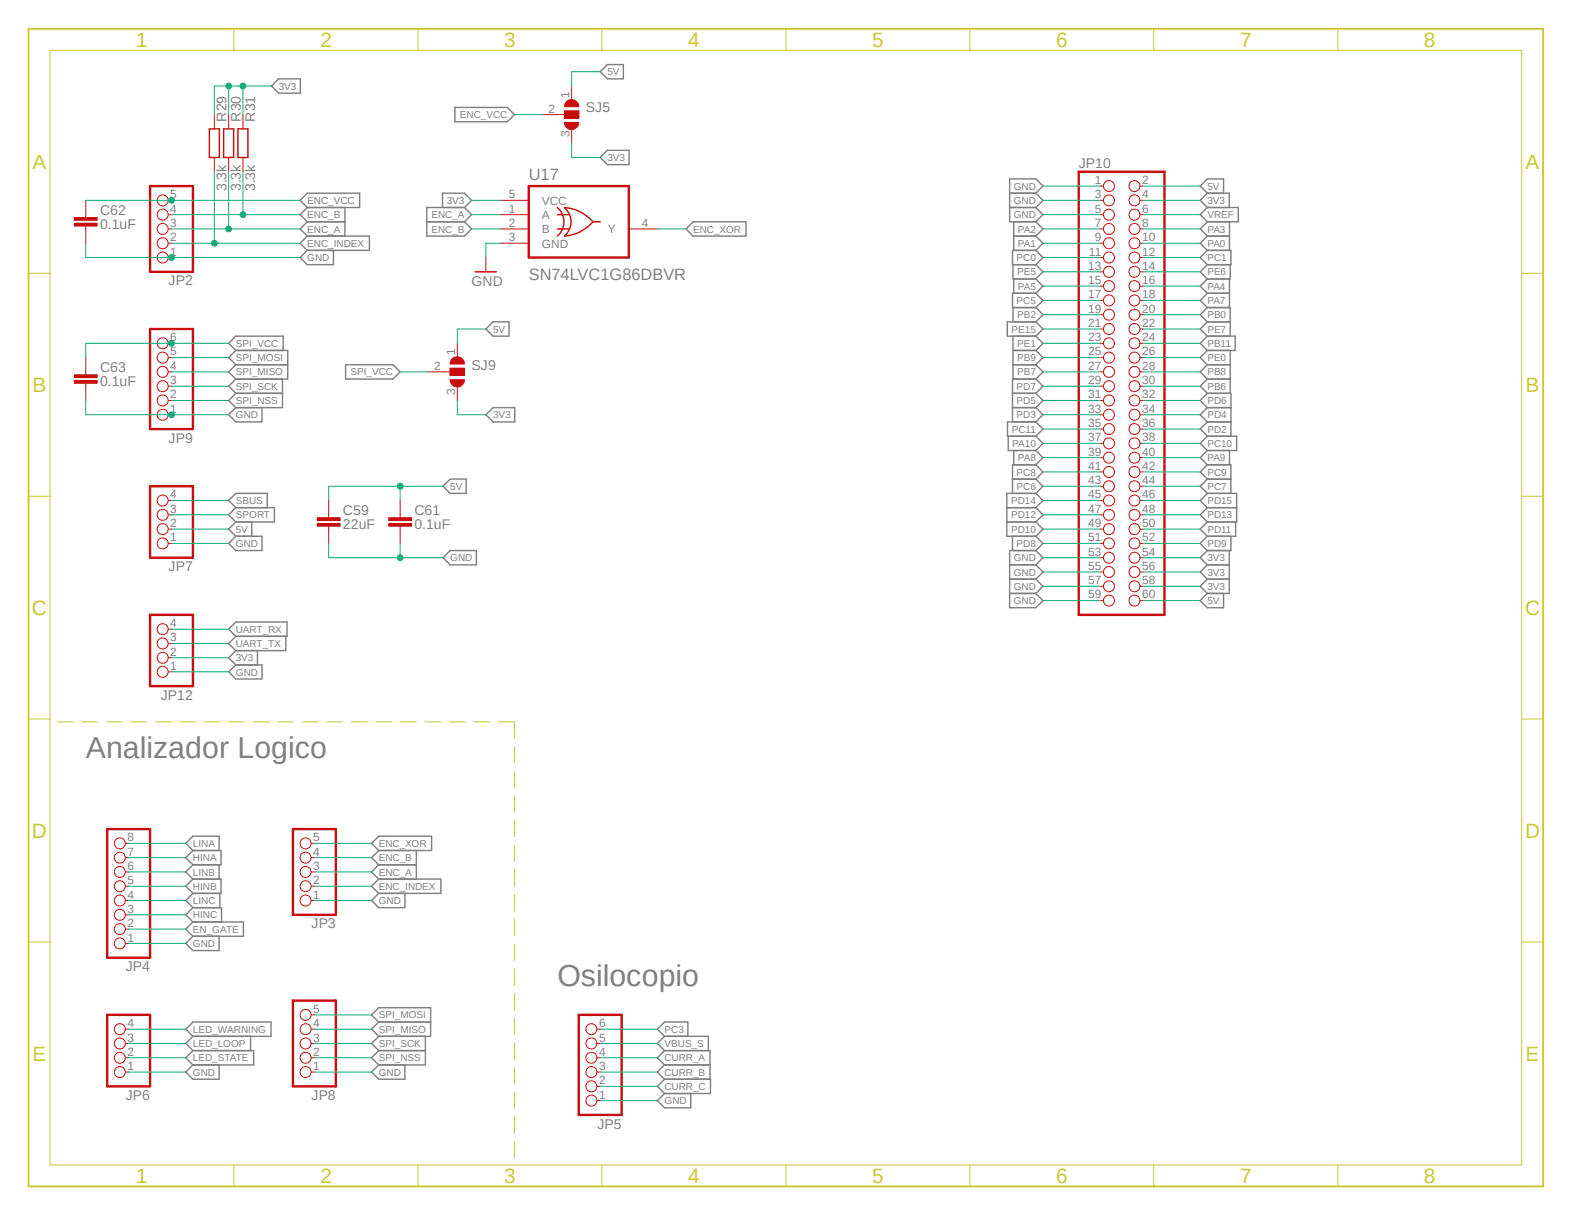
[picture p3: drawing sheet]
<svg xmlns="http://www.w3.org/2000/svg" width="279mm" height="216mm" viewBox="0 0 279 216" stroke-linecap="round" stroke-linejoin="round" font-family="sans-serif">
<path d="M4.8 4.8l274.6 211.1M279.4 215.9h-.1" fill="none" stroke="#fff" stroke-width=".18"/>
<path d="M5.1 5.1h269.2v205.7h-269.2z" fill="none" stroke="#c8c832" stroke-width=".34"/>
<g fill="none" stroke="#c8c832" stroke-width=".18">
<path d="M8.9 8.9h261.6v198.1h-261.6zM41.6 5.1v3.8M74.3 5.1v3.8M107 5.1v3.8M139.7 5.1v3.8M172.4 5.1v3.8M205.1 5.1v3.8M237.8 5.1v3.8M5.1 48.6h3.8M270.5 48.6h3.8M5.1 88.2h3.8M270.5 88.2h3.8"/>
<path d="M5.1 127.8h3.8M10.2 128.3h2.8M14.5 128.3h2.9M18.9 128.3h2.8M23.2 128.3h2.9M27.6 128.3h2.8M32 128.3h2.8M36.3 128.3h2.9M40.6 128.3h2.9M45 128.3h2.9M49.4 128.3h2.8M53.7 128.3h2.9"/>
<path d="M58.1 128.3h2.8M62.4 128.3h2.9M66.8 128.3h2.8M71.2 128.3h2.8M75.5 128.3h2.9M79.8 128.3h2.9M84.2 128.3h2.9M88.6 128.3h2.8v2.9M91.4 132.7v2.9M91.4 137.1v2.9M270.5 127.8h3.8M91.4 141.4v2.9"/>
<path d="M91.4 145.8v2.9M91.4 150.2v2.9M91.4 154.6v2.9M91.4 159v2.9M5.1 167.4h3.8M91.4 163.4v2.9M91.4 167.8v2.8M91.4 172.2v2.8M91.4 176.5v2.9M270.5 167.4h3.8M91.4 180.9v2.9M91.4 185.3v2.9"/>
<path d="M91.4 189.7v2.9M91.4 194.1v2.9M91.4 198.5v2.8M41.6 207v3.8M74.3 207v3.8M91.4 202.9v2.8M107 207v3.8M139.7 207v3.8M172.4 207v3.8M205.1 207v3.8M237.8 207v3.8"/>
</g>
<g fill="none" stroke="#808080" stroke-width=".25">
<path d="M48.3 15.3l1.2-1.3h3.9v2.6h-3.9zM80.9 19.1h9.3l1.2 1.3-1.2 1.2h-9.3zM107.9 11.5h2.9v2.5h-2.9l-1.2-1.3zM54.6 34.3h9.3v2.6h-9.3l-1.3-1.3zM54.6 39.4h6.7M54.6 39.4l-1.3 1.3 1.3 1.3M54.6 36.9l-1.3 1.2 1.3 1.3M61.3 36.9v5.1M75.9 39.4h6.6M78.7 36.9v-2.6h3.8l1.3 1.3-1.3 1.3M82.5 36.9h-6.6v5.1h6.6l1.3-1.3-1.3-1.3M82.5 36.9l1.3 1.2-1.3 1.3"/>
<path d="M107.9 26.7h3.9v2.6h-3.9l-1.2-1.3zM179.5 36.9h4.6M179.5 34.3h4.6M180.2 39.4v5.1M184.1 36.9l1.3 1.2-1.3 1.3M184.1 34.3l1.3-1.2-1.3-1.3h-4.6v7.6h4.6M184.1 34.3l1.3 1.3-1.3 1.3M184.1 39.4l1.3 1.3-1.3 1.3M214.6 36.9h5.5v2.5h-5.5M214.6 34.3h3.9v2.6M214.6 34.3l-1.3 1.3 1.3 1.3M214.6 34.3l-1.3-1.2 1.3-1.3h2.9v2.5"/>
<path d="M214.6 36.9l-1.3 1.2 1.3 1.3M214.6 39.4l-1.3 1.3 1.3 1.3M218.5 39.4v5.1M54.6 44.5l-1.3 1.3 1.3 1.2h4.7v-2.5M54.6 42h11.1v2.5h-11.1M54.6 42l-1.3 1.2 1.3 1.3M86.4 58.5l1.2-1.3h2.9v2.5h-2.9zM121.9 40.7l1.3-1.3h9.4v2.6h-9.4zM180 47v2.6h4.1M180 54.7v2.5M180 59.7v7.7M180.2 49.6v2.5"/>
<path d="M180.2 42h3.9M184.1 44.5h-4.1v2.5h4.1M184.1 57.2h-5.1v2.5h5.1M184.1 59.7l1.3 1.3-1.3 1.3M184.1 52.1h-4.1v2.6h4.1M184.1 49.6l1.3 1.2-1.3 1.3M184.1 42l1.3 1.2-1.3 1.3M184.1 54.7l1.3 1.2-1.3 1.3M184.1 44.5l1.3 1.3-1.3 1.2M184.1 52.1l1.3 1.3-1.3 1.3M184.1 57.2l1.3 1.3-1.3 1.2M184.1 47l1.3 1.3-1.3 1.3"/>
<path d="M214.6 44.5h4.2v2.5h-4.2M214.6 57.2h4.1M214.6 59.7h4.9v2.6h-4.9M214.6 49.6l-1.3 1.2 1.3 1.3M214.6 52.1l-1.3 1.3 1.3 1.3M214.6 52.1h3.9M214.6 54.7h4.1v5M214.6 42h3.9M214.6 42l-1.3 1.2 1.3 1.3M214.6 54.7l-1.3 1.2 1.3 1.3M214.6 59.7l-1.3 1.3 1.3 1.3M214.6 44.5l-1.3 1.3 1.3 1.2"/>
<path d="M214.6 47l-1.3 1.3 1.3 1.3M214.6 57.2l-1.3 1.3 1.3 1.2M218.5 49.6v5.1M218.7 47v2.6h-4.1M41.9 72.4l-1.3 1.3 1.3 1.3h4.7v-2.6M41.9 62.3l-1.3-1.3 1.3-1.3h8.4v2.6M41.9 62.3h9.2v5.1h-9.2M41.9 69.9h8.3M41.9 64.8h9.2M41.9 69.9l-1.3 1.3 1.3 1.2M41.9 67.4l-1.3 1.2 1.3 1.3M41.9 64.8l-1.3 1.3 1.3 1.3"/>
<path d="M41.9 62.3l-1.3 1.2 1.3 1.3M50.2 67.4v5h-8.3M61.4 64.8h8.4l1.3 1.3-1.3 1.3h-8.4zM86.4 73.7l1.2-1.3h3.9v2.6h-3.9zM179.2 77.5v2.6h4.9M180 72.4h4.1M180 69.9h4.1M180 64.8h4.1M180 62.3h4.1M184.1 75h-5v2.5h5M184.1 62.3l1.3 1.2-1.3 1.3M184.1 64.8l1.3 1.3-1.3 1.3"/>
<path d="M184.1 77.5l1.3 1.3-1.3 1.3M184.1 69.9l1.3 1.3-1.3 1.2M184.1 67.4h-4.1v7.6M184.1 67.4l1.3 1.2-1.3 1.3M184.1 72.4l1.3 1.3-1.3 1.3M184.1 75l1.3 1.2-1.3 1.3M214.6 72.4h4.2M214.6 75h4.2M214.6 77.5l-1.3 1.3 1.3 1.3M214.6 75l-1.3 1.2 1.3 1.3M214.6 72.4l-1.3 1.3 1.3 1.3M214.6 77.5h5.2v2.6h-5.2"/>
<path d="M214.6 67.4l-1.3 1.2 1.3 1.3M214.6 67.4h4.1M214.6 69.9h4.2v7.6M214.6 64.8h4.1M214.6 64.8l-1.3 1.3 1.3 1.3M214.6 62.3l-1.3 1.2 1.3 1.3M214.6 69.9l-1.3 1.3 1.3 1.2M218.7 62.3v7.6M40.6 96.6l1.3-1.3h4.7v2.5h-4.7zM41.9 92.8l-1.3 1.2 1.3 1.3M41.9 90.2h6.9v2.6h-6.9M41.9 90.2l-1.3-1.3 1.3-1.2h5.6v2.5"/>
<path d="M41.9 90.2l-1.3 1.3 1.3 1.3M44.7 92.8v2.5M78.7 99.1l1.3-1.3h4.7v2.6h-4.7zM78.7 86.4l1.3-1.3h2.8v2.6h-2.8zM178.9 92.8h5.2M178.9 90.2h5.2M180 85.1h4.1M180 95.3v2.5M180.2 80.1v2.5M184.1 97.8h-4.6v10.2h4.6l1.3-1.3-1.3-1.2M184.1 87.7h-5.2v7.6h5.2M184.1 97.8l1.3 1.3-1.3 1.3"/>
<path d="M184.1 82.6h-4.1v5.1M184.1 80.1l1.3 1.2-1.3 1.3M184.1 82.6l1.3 1.3-1.3 1.2M184.1 95.3l1.3 1.3-1.3 1.2M184.1 92.8l1.3 1.2-1.3 1.3M184.1 87.7l1.3 1.2-1.3 1.3M184.1 85.1l1.3 1.3-1.3 1.3M184.1 90.2l1.3 1.3-1.3 1.3M214.6 97.8l-1.3 1.3 1.3 1.3M214.6 87.7h5.2v5.1h-5.2M214.6 85.1h4.2M214.6 92.8l-1.3 1.2 1.3 1.3"/>
<path d="M214.6 87.7l-1.3 1.2 1.3 1.3M214.6 90.2h5.2M214.6 80.1l-1.3 1.2 1.3 1.3M214.6 82.6h4.2v5.1M214.6 85.1l-1.3 1.3 1.3 1.3M214.6 82.6l-1.3 1.3 1.3 1.2M214.6 90.2l-1.3 1.3 1.3 1.3M214.6 95.3l-1.3 1.3 1.3 1.2M218.5 97.8v7.7h-3.9M218.5 80.1v2.5M218.8 95.3v2.5h-4.2M219.6 92.8v2.5h-5"/>
<path d="M40.6 119.4l1.3-1.2h4.7v2.4h-4.7zM41.9 115.6l-1.3 1.3 1.3 1.3M41.9 113.1l-1.3 1.2 1.3 1.3M41.9 110.5h9.1v2.6h-9.1l-1.3-1.3zM45.8 115.6v2.6M50.8 113.1v2.5h-8.9M179.5 100.4h4.6M179.5 102.9h4.6M179.5 105.5h4.6M184.1 102.9l1.3 1.3-1.3 1.3M184.1 100.4l1.3 1.2-1.3 1.3M214.6 100.4l-1.3 1.2 1.3 1.3"/>
<path d="M214.6 100.4h3.9M214.6 102.9h3.9M214.6 102.9l-1.3 1.3 1.3 1.3M214.6 105.5l-1.3 1.2 1.3 1.3h2.9v-2.5M34.3 156.2h5v2.5h-5M34.3 151.1l-1.3-1.2 1.3-1.3h4.6v2.5M34.3 151.1l-1.3 1.3 1.3 1.3M34.3 151.1h5v2.6h-5M34.3 156.2l-1.3 1.3 1.3 1.2M34.3 153.7l-1.3 1.2 1.3 1.3M34.3 158.7l-1.3 1.3 1.3 1.3M38.9 153.7v2.5"/>
<path d="M39.1 158.7v2.6M67.3 158.7l-1.3 1.3 1.3 1.3h4.7v-2.6M67.3 156.2h11.1v2.5h-11.1M67.3 156.2l-1.3 1.3 1.3 1.2M67.3 148.6h9.4v2.5h-9.4l-1.3-1.2zM67.3 153.7h6.7M67.3 153.7l-1.3 1.2 1.3 1.3M67.3 151.1l-1.3 1.3 1.3 1.3M74 151.1v5.1M34.3 161.3h5.1v2.5M34.3 166.4l-1.3 1.2 1.3 1.3h4.6v-2.5M34.3 163.8h9v2.6h-9"/>
<path d="M34.3 163.8l-1.3 1.3 1.3 1.3M34.3 161.3l-1.3 1.3 1.3 1.2M33 182.9l1.3-1.3h13.9v2.5h-13.9zM34.3 189.2l-1.3 1.3 1.3 1.3h4.6v-2.6M34.3 186.7h10.8v2.5h-10.8M34.3 186.7l-1.3 1.3 1.3 1.2M34.3 184.1l-1.3 1.3 1.3 1.3M44.5 184.1v2.6M67.3 189.2l-1.3 1.3 1.3 1.3h4.7v-2.6M67.3 186.7h8.3M67.3 181.6l-1.3-1.3 1.3-1.2h9.2v5h-9.2M67.3 181.6h9.2"/>
<path d="M67.3 186.7l-1.3 1.3 1.3 1.2M67.3 184.1l-1.3 1.3 1.3 1.3M67.3 181.6l-1.3 1.3 1.3 1.2M75.6 184.1v5.1h-8.3M118.1 194.3l-1.3 1.3 1.3 1.2h4.7v-2.5M118.1 191.8h8.2v2.5h-8.2M118.1 189.2h8.1M118.1 186.7l-1.3 1.3 1.3 1.2M118.1 186.7h8.1v5.1M118.1 191.8l-1.3 1.2 1.3 1.3M118.1 189.2l-1.3 1.3 1.3 1.3M118.1 184.1l-1.3 1.3 1.3 1.3"/>
<path d="M118.1 184.1h7.8v2.6M118.1 184.1l-1.3-1.2 1.3-1.3h4.2v2.5"/>
</g>
<path d="M26.7 33.1h7.6v15.2h-7.6z" fill="none" stroke="#c90d0c" stroke-width=".42"/>
<g fill="none" stroke="#c90d0c" stroke-width=".18">
<path d="M29.9 38.1h.6M29.9 35.6h.6M29.9 45.8h.6M29.9 43.2h.6M29.9 40.7h.6"/>
<circle cx="28.9" cy="35.6" r=".98"/>
<circle cx="28.9" cy="38.1" r=".98"/>
<circle cx="28.9" cy="40.7" r=".98"/>
<circle cx="28.9" cy="45.8" r=".98"/>
<circle cx="28.9" cy="43.2" r=".98"/>
</g>
<path d="M100.3 21.8h2.6a1.27 1.27 0 0 1-1.3 1.2 1.27 1.27 0 0 1-1.3-1.2z" fill-rule="evenodd" fill="#c90d0c"/>
<path d="M100.3 21.8h2.6a1.27 1.27 0 0 1-1.3 1.2 1.27 1.27 0 0 1-1.3-1.2z" fill="none" stroke="#c90d0c" stroke-width=".18"/>
<path d="M100.7 18.1a1.28 1.28 0 0 1 1.4-.3 1.28 1.28 0 0 1 .8 1.2h-2.6l.2-.6z" fill-rule="evenodd" fill="#c90d0c"/>
<path d="M100.3 19.7h2.6v1.3h-2.6zM100.7 18.1a1.28 1.28 0 0 1 1.4-.3 1.28 1.28 0 0 1 .8 1.2h-2.6l.2-.6zM99.1 20.4h1.2" fill="none" stroke="#c90d0c" stroke-width=".18"/>
<path d="M100.3 19.7h2.6v1.3h-2.6z" fill-rule="evenodd" fill="#c90d0c"/>
<path d="M100.3 19.7h2.6v1.3h-2.6zM101.6 15.3v2.5M38.1 20.4v2.5M38.1 28v2.5M40.6 20.4v2.5M40.6 28v2.5M43.2 20.4v2.5M43.2 28v2.5M96.5 20.4h2.6M101.6 22.9v2.5" fill="none" stroke="#c90d0c" stroke-width=".18"/>
<path d="M37.2 22.9h1.8v5.1h-1.8zM39.8 22.9h1.7v5.1h-1.7zM42.3 22.9h1.8v5.1h-1.8z" fill="none" stroke="#c90d0c" stroke-width=".25"/>
<path d="M13.2 39.7h4.1v.5h-4.1z" fill-rule="evenodd" fill="#c90d0c"/>
<path d="M13.2 39.7h4.1v.5h-4.1z" fill="none" stroke="#c90d0c" stroke-width=".18"/>
<path d="M13.2 38.7h4.1v.5h-4.1z" fill-rule="evenodd" fill="#c90d0c"/>
<g fill="none" stroke="#c90d0c" stroke-width=".18">
<path d="M13.2 38.7h4.1v.5h-4.1zM15.2 35.6v3.1M88.9 38.1h5.1M88.9 35.6h5.1M15.2 40.2v3M86.4 45.8v2.5M88.9 40.7h5.1M88.9 43.2h5.1M111.8 40.7h5M29.9 96.6h.6M29.9 94h.6M29.9 91.5h.6"/>
<path d="M29.9 88.9h.6M22.3 157.5h.6M22.3 154.9h.6M22.3 152.4h.6M22.3 149.9h.6M55.3 157.5h.6M55.3 154.9h.6M55.3 152.4h.6M55.3 149.9h.6M22.3 160h.6M22.3 167.6h.6M22.3 165.1h.6"/>
<path d="M22.3 162.6h.6M55.3 160h.6M22.3 190.5h.6M22.3 188h.6M22.3 185.4h.6M22.3 182.9h.6"/>
<circle cx="28.9" cy="96.6" r=".98"/>
<circle cx="28.9" cy="88.9" r=".98"/>
<circle cx="28.9" cy="94" r=".98"/>
<circle cx="28.9" cy="91.5" r=".98"/>
<circle cx="21.3" cy="157.5" r=".98"/>
<circle cx="21.3" cy="149.9" r=".98"/>
<circle cx="21.3" cy="154.9" r=".98"/>
<circle cx="21.3" cy="152.4" r=".98"/>
<circle cx="54.3" cy="157.5" r=".98"/>
<circle cx="54.3" cy="154.9" r=".98"/>
<circle cx="54.3" cy="149.9" r=".98"/>
<circle cx="54.3" cy="152.4" r=".98"/>
<circle cx="21.3" cy="165.1" r=".98"/>
<circle cx="21.3" cy="160" r=".98"/>
<circle cx="21.3" cy="162.6" r=".98"/>
<circle cx="21.3" cy="167.6" r=".98"/>
<circle cx="54.3" cy="160" r=".98"/>
<circle cx="21.3" cy="188" r=".98"/>
<circle cx="21.3" cy="185.4" r=".98"/>
<circle cx="21.3" cy="182.9" r=".98"/>
<circle cx="21.3" cy="190.5" r=".98"/>
</g>
<path d="M94 33.1h17.8v12.7h-17.8zM26.7 86.4h7.6v12.7h-7.6zM19 147.3h7.7v22.9h-7.7zM52.1 147.3h7.6v15.3h-7.6zM19 180.3h7.7v12.7h-7.7z" fill="none" stroke="#c90d0c" stroke-width=".42"/>
<path d="M99.1 36.9a3.3 3.3 0 0 1 0 5.1M99.1 38.1h2M100.3 36.9a7.4 7.4 0 0 1 5.1 2.5 7.4 7.4 0 0 1-5.1 2.6 3.3 3.3 0 0 0 0-5.1zM105.4 39.4h1.3M84.5 48.3h3.8M99.1 40.7h2" fill="none" stroke="#c90d0c" stroke-width=".25"/>
<path d="M56.4 93h4.1v.5h-4.1z" fill-rule="evenodd" fill="#c90d0c"/>
<path d="M56.4 93h4.1v.5h-4.1z" fill="none" stroke="#c90d0c" stroke-width=".18"/>
<path d="M56.4 92h4.1v.5h-4.1z" fill-rule="evenodd" fill="#c90d0c"/>
<path d="M56.4 92h4.1v.5h-4.1zM58.4 88.9v3.1M58.4 93.5v3.1" fill="none" stroke="#c90d0c" stroke-width=".18"/>
<path d="M69.1 93h4.1v.5h-4.1z" fill-rule="evenodd" fill="#c90d0c"/>
<path d="M69.1 93h4.1v.5h-4.1z" fill="none" stroke="#c90d0c" stroke-width=".18"/>
<path d="M69.1 92h4.1v.5h-4.1z" fill-rule="evenodd" fill="#c90d0c"/>
<g fill="none" stroke="#c90d0c" stroke-width=".18">
<path d="M29.9 73.7h.6M29.9 71.2h.6M29.9 68.6h.6M29.9 66.1h.6M29.9 63.5h.6M29.9 61h.6M69.1 92h4.1v.5h-4.1zM71.1 88.9v3.1M71.1 93.5v3.1M55.3 190.5h.6M55.3 188h.6M55.3 185.4h.6"/>
<path d="M55.3 182.9h.6M55.3 180.3h.6M106.1 190.5h.6M106.1 188h.6M106.1 185.4h.6M106.1 182.9h.6M106.1 195.6h.6M106.1 193h.6"/>
<circle cx="28.9" cy="66.1" r=".98"/>
<circle cx="28.9" cy="61" r=".98"/>
<circle cx="28.9" cy="73.7" r=".98"/>
<circle cx="28.9" cy="71.2" r=".98"/>
<circle cx="28.9" cy="68.6" r=".98"/>
<circle cx="28.9" cy="63.5" r=".98"/>
<circle cx="54.3" cy="185.4" r=".98"/>
<circle cx="54.3" cy="188" r=".98"/>
<circle cx="54.3" cy="180.3" r=".98"/>
<circle cx="54.3" cy="182.9" r=".98"/>
<circle cx="54.3" cy="190.5" r=".98"/>
<circle cx="105.1" cy="188" r=".98"/>
<circle cx="105.1" cy="182.9" r=".98"/>
<circle cx="105.1" cy="195.6" r=".98"/>
<circle cx="105.1" cy="185.4" r=".98"/>
<circle cx="105.1" cy="193" r=".98"/>
<circle cx="105.1" cy="190.5" r=".98"/>
</g>
<path d="M26.7 58.5h7.6v17.7h-7.6zM52.1 177.8h7.6v15.2h-7.6zM102.9 180.3h7.6v17.8h-7.6z" fill="none" stroke="#c90d0c" stroke-width=".42"/>
<path d="M80 67.5h2.6a1.27 1.27 0 0 1-1.3 1.3 1.27 1.27 0 0 1-1.3-1.3z" fill-rule="evenodd" fill="#c90d0c"/>
<path d="M80 67.5h2.6a1.27 1.27 0 0 1-1.3 1.3 1.27 1.27 0 0 1-1.3-1.3z" fill="none" stroke="#c90d0c" stroke-width=".18"/>
<path d="M80.3 63.8a1.3 1.3 0 0 1 1.5-.3 1.3 1.3 0 0 1 .8 1.2h-2.6z" fill-rule="evenodd" fill="#c90d0c"/>
<path d="M78.7 66.1h1.3M80 65.4h2.5v1.3h-2.5zM80.3 63.8a1.3 1.3 0 0 1 1.5-.3 1.3 1.3 0 0 1 .8 1.2h-2.6z" fill="none" stroke="#c90d0c" stroke-width=".18"/>
<path d="M80 65.4h2.5v1.3h-2.5z" fill-rule="evenodd" fill="#c90d0c"/>
<path d="M76.2 66.1h2.5M80 65.4h2.5v1.3h-2.5zM81.3 61v2.5M81.3 68.6v2.6" fill="none" stroke="#c90d0c" stroke-width=".18"/>
<path d="M13.2 67.6h4.1v.5h-4.1z" fill-rule="evenodd" fill="#c90d0c"/>
<path d="M13.2 67.6h4.1v.5h-4.1z" fill="none" stroke="#c90d0c" stroke-width=".18"/>
<path d="M13.2 66.6h4.1v.5h-4.1z" fill-rule="evenodd" fill="#c90d0c"/>
<g fill="none" stroke="#c90d0c" stroke-width=".18">
<path d="M195.5 33.1h.6M195.5 35.6h.6M195.5 38.1h.6M202.6 33.1h.6M202.6 35.6h.6M202.6 38.1h.6M195.5 40.7h.6M195.5 43.2h.6M195.5 45.8h.6M195.5 48.3h.6M195.5 50.8h.6M195.5 53.4h.6"/>
<path d="M195.5 55.9h.6M195.5 58.5h.6M202.6 40.7h.6M202.6 43.2h.6M202.6 45.8h.6M202.6 48.3h.6M202.6 50.8h.6M202.6 53.4h.6M202.6 55.9h.6M202.6 58.5h.6M13.2 66.6h4.1v.5h-4.1zM15.2 63.5v3.1"/>
<path d="M15.2 68.1v3.1M195.5 61h.6M195.5 63.5h.6M195.5 66.1h.6M195.5 68.6h.6M195.5 71.2h.6M195.5 73.7h.6M195.5 76.2h.6M195.5 78.8h.6M202.6 61h.6M202.6 63.5h.6M202.6 66.1h.6"/>
<path d="M202.6 68.6h.6M202.6 71.2h.6M202.6 73.7h.6M202.6 76.2h.6M202.6 78.8h.6M195.5 81.3h.6M195.5 83.9h.6M195.5 86.4h.6M195.5 88.9h.6M195.5 91.5h.6M195.5 94h.6M195.5 96.6h.6"/>
<path d="M195.5 99.1h.6M202.6 81.3h.6M202.6 83.9h.6M202.6 86.4h.6M202.6 88.9h.6M202.6 91.5h.6M202.6 94h.6M202.6 96.6h.6M202.6 99.1h.6M29.9 119.4h.6M29.9 116.9h.6M29.9 114.3h.6"/>
<path d="M29.9 111.8h.6M195.5 101.6h.6M195.5 104.2h.6M195.5 106.7h.6M202.6 101.6h.6M202.6 104.2h.6M202.6 106.7h.6"/>
<circle cx="197.1" cy="33.1" r=".98"/>
<circle cx="197.1" cy="38.1" r=".98"/>
<circle cx="197.1" cy="35.6" r=".98"/>
<circle cx="201.6" cy="33.1" r=".98"/>
<circle cx="201.6" cy="38.1" r=".98"/>
<circle cx="201.6" cy="35.6" r=".98"/>
<circle cx="197.1" cy="53.4" r=".98"/>
<circle cx="197.1" cy="58.5" r=".98"/>
<circle cx="197.1" cy="40.7" r=".98"/>
<circle cx="197.1" cy="43.2" r=".98"/>
<circle cx="197.1" cy="45.8" r=".98"/>
<circle cx="197.1" cy="55.9" r=".98"/>
<circle cx="197.1" cy="50.8" r=".98"/>
<circle cx="197.1" cy="48.3" r=".98"/>
<circle cx="201.6" cy="40.7" r=".98"/>
<circle cx="201.6" cy="43.2" r=".98"/>
<circle cx="201.6" cy="45.8" r=".98"/>
<circle cx="201.6" cy="48.3" r=".98"/>
<circle cx="201.6" cy="55.9" r=".98"/>
<circle cx="201.6" cy="50.8" r=".98"/>
<circle cx="201.6" cy="58.5" r=".98"/>
<circle cx="201.6" cy="53.4" r=".98"/>
<circle cx="197.1" cy="63.5" r=".98"/>
<circle cx="197.1" cy="68.6" r=".98"/>
<circle cx="197.1" cy="61" r=".98"/>
<circle cx="197.1" cy="71.2" r=".98"/>
<circle cx="197.1" cy="73.7" r=".98"/>
<circle cx="197.1" cy="78.8" r=".98"/>
<circle cx="197.1" cy="76.2" r=".98"/>
<circle cx="197.1" cy="66.1" r=".98"/>
<circle cx="201.6" cy="63.5" r=".98"/>
<circle cx="201.6" cy="66.1" r=".98"/>
<circle cx="201.6" cy="73.7" r=".98"/>
<circle cx="201.6" cy="78.8" r=".98"/>
<circle cx="201.6" cy="68.6" r=".98"/>
<circle cx="201.6" cy="71.2" r=".98"/>
<circle cx="201.6" cy="76.2" r=".98"/>
<circle cx="201.6" cy="61" r=".98"/>
<circle cx="197.1" cy="88.9" r=".98"/>
<circle cx="197.1" cy="81.3" r=".98"/>
<circle cx="197.1" cy="86.4" r=".98"/>
<circle cx="197.1" cy="91.5" r=".98"/>
<circle cx="197.1" cy="94" r=".98"/>
<circle cx="197.1" cy="83.9" r=".98"/>
<circle cx="197.1" cy="99.1" r=".98"/>
<circle cx="197.1" cy="96.6" r=".98"/>
<circle cx="201.6" cy="86.4" r=".98"/>
<circle cx="201.6" cy="96.6" r=".98"/>
<circle cx="201.6" cy="99.1" r=".98"/>
<circle cx="201.6" cy="81.3" r=".98"/>
<circle cx="201.6" cy="83.9" r=".98"/>
<circle cx="201.6" cy="91.5" r=".98"/>
<circle cx="201.6" cy="88.9" r=".98"/>
<circle cx="201.6" cy="94" r=".98"/>
<circle cx="28.9" cy="114.3" r=".98"/>
<circle cx="28.9" cy="119.4" r=".98"/>
<circle cx="28.9" cy="116.9" r=".98"/>
<circle cx="28.9" cy="111.8" r=".98"/>
<circle cx="197.1" cy="101.6" r=".98"/>
<circle cx="197.1" cy="106.7" r=".98"/>
<circle cx="197.1" cy="104.2" r=".98"/>
<circle cx="201.6" cy="104.2" r=".98"/>
<circle cx="201.6" cy="106.7" r=".98"/>
<circle cx="201.6" cy="101.6" r=".98"/>
</g>
<path d="M191.7 30.5h15.3v78.8h-15.3zM26.7 109.3h7.6v12.6h-7.6z" fill="none" stroke="#c90d0c" stroke-width=".42"/>
<path d="M48.3 15.3h-5.1v5.1M83.8 35.6h5.1M101.6 25.4v2.6h5.1" fill="none" stroke="#0dab76" stroke-width=".18"/>
<circle cx="43.2" cy="15.3" r=".51" fill="#0dab76"/>
<g fill="none" stroke="#0dab76" stroke-width=".18">
<path d="M43.2 15.3h-2.6v5.1"/>
<circle cx="43.2" cy="15.3" r=".51"/>
</g>
<circle cx="40.6" cy="15.3" r=".51" fill="#0dab76"/>
<g fill="none" stroke="#0dab76" stroke-width=".18">
<path d="M40.6 15.3h-2.5v5.1M203.2 35.6h10.1M15.2 43.2v2.6h38.1M81.3 71.2v2.5h5.1M203.2 99.1h10.1M30.5 116.9h10.1M203.2 101.6h10.1M203.2 104.2h10.1"/>
<circle cx="40.6" cy="15.3" r=".51"/>
</g>
<circle cx="30.5" cy="45.8" r=".51" fill="#0dab76"/>
<g fill="none" stroke="#0dab76" stroke-width=".18">
<path d="M88.9 43.2h-2.5v2.6M30.5 96.6h10.1M58.4 96.6v2.5h20.3M71.1 96.6v2.5M22.9 167.6h10.1M55.9 160h10.1M22.9 190.5h10.1M106.7 195.6h10.1"/>
<circle cx="30.5" cy="45.8" r=".51"/>
</g>
<circle cx="71.1" cy="99.1" r=".51" fill="#0dab76"/>
<g fill="none" stroke="#0dab76" stroke-width=".18">
<path d="M15.2 71.2v2.5h25.4M55.9 190.5h10.1"/>
<circle cx="71.1" cy="99.1" r=".51"/>
</g>
<circle cx="30.5" cy="73.7" r=".51" fill="#0dab76"/>
<g fill="none" stroke="#0dab76" stroke-width=".18">
<path d="M106.7 12.7h-5.1v2.6M185.4 33.1h10.1M185.4 35.6h10.1M185.4 38.1h10.1M203.2 38.1h10.1M30.5 94h10.1M71.1 86.4v2.5M78.7 86.4h-20.3v2.5M185.4 99.1h10.1M30.5 119.4h10.1M185.4 106.7h10.1M185.4 104.2h10.1"/>
<path d="M185.4 101.6h10.1"/>
<circle cx="30.5" cy="73.7" r=".51"/>
</g>
<circle cx="71.1" cy="86.4" r=".51" fill="#0dab76"/>
<g fill="none" stroke="#0dab76" stroke-width=".18">
<path d="M38.1 30.5v12.7M203.2 33.1h10.1M30.5 43.2h22.8M86.4 58.5h-5.1v2.5M185.4 58.5h10.1M185.4 53.4h10.1M185.4 50.8h10.1M185.4 40.7h10.1M185.4 43.2h10.1M185.4 55.9h10.1M185.4 45.8h10.1M185.4 48.3h10.1"/>
<path d="M203.2 58.5h10.1M203.2 53.4h10.1M203.2 50.8h10.1M203.2 40.7h10.1M203.2 43.2h10.1M203.2 55.9h10.1M203.2 45.8h10.1M203.2 48.3h10.1M30.5 68.6h10.1M30.5 66.1h10.1M30.5 63.5h10.1M30.5 71.2h10.1"/>
<path d="M185.4 78.8h10.1M185.4 68.6h10.1M185.4 66.1h10.1M185.4 63.5h10.1M185.4 61h10.1M185.4 71.2h10.1M185.4 76.2h10.1M185.4 73.7h10.1M203.2 78.8h10.1M203.2 68.6h10.1M203.2 66.1h10.1M203.2 63.5h10.1"/>
<path d="M203.2 61h10.1M203.2 71.2h10.1M203.2 76.2h10.1M203.2 73.7h10.1M30.5 88.9h10.1M30.5 91.5h10.1M185.4 88.9h10.1M185.4 81.3h10.1M185.4 86.4h10.1M185.4 83.9h10.1M185.4 91.5h10.1M185.4 94h10.1"/>
<path d="M185.4 96.6h10.1M203.2 88.9h10.1M203.2 81.3h10.1M203.2 86.4h10.1M203.2 83.9h10.1M203.2 91.5h10.1M203.2 94h10.1M203.2 96.6h10.1M30.5 114.3h10.1M30.5 111.8h10.1M203.2 106.7h10.1M22.9 152.4h10.1"/>
<path d="M22.9 149.9h10.1M22.9 157.5h10.1M22.9 154.9h10.1M22.9 165.1h10.1M22.9 162.6h10.1M22.9 160h10.1M55.9 188h10.1M55.9 185.4h10.1M55.9 182.9h10.1M55.9 180.3h10.1M106.7 188h10.1M106.7 193h10.1"/>
<path d="M106.7 190.5h10.1M106.7 185.4h10.1M106.7 182.9h10.1"/>
<circle cx="71.1" cy="86.4" r=".51"/>
</g>
<circle cx="38.1" cy="43.2" r=".51" fill="#0dab76"/>
<g fill="none" stroke="#0dab76" stroke-width=".18">
<path d="M40.6 30.5v10.2M30.5 40.7h22.8M55.9 157.5h10.1"/>
<circle cx="38.1" cy="43.2" r=".51"/>
</g>
<circle cx="40.6" cy="40.7" r=".51" fill="#0dab76"/>
<g fill="none" stroke="#0dab76" stroke-width=".18">
<path d="M30.5 38.1h22.8M43.2 30.5v7.6M83.8 38.1h5.1M55.9 154.9h10.1"/>
<circle cx="40.6" cy="40.7" r=".51"/>
</g>
<circle cx="43.2" cy="38.1" r=".51" fill="#0dab76"/>
<g fill="none" stroke="#0dab76" stroke-width=".18">
<path d="M15.2 35.6h38.1M91.4 20.4h5.1M83.8 40.7h5.1M55.9 152.4h10.1"/>
<circle cx="43.2" cy="38.1" r=".51"/>
</g>
<circle cx="30.5" cy="35.6" r=".51" fill="#0dab76"/>
<g fill="none" stroke="#0dab76" stroke-width=".18">
<path d="M116.8 40.7h5.1M40.6 61h-25.4v2.5M71.1 66.1h5.1M55.9 149.9h10.1M22.9 188h10.1M22.9 185.4h10.1M22.9 182.9h10.1"/>
<circle cx="30.5" cy="35.6" r=".51"/>
</g>
<circle cx="30.5" cy="61" r=".51" fill="#0dab76"/>
<circle cx="30.5" cy="61" r=".51" fill="none" stroke="#0dab76" stroke-width=".18"/>
<g font-size="5.4" fill="#808080">
<text x="15.2" y="134.6">Analizador Logico</text>
<text x="99.1" y="175.3">Osilocopio</text>
</g>
<g font-size="3.7" fill="#c8c832">
<text x="24.2" y="8.3">1</text>
<text x="56.9" y="8.3">2</text>
<text x="89.6" y="8.3">3</text>
<text x="122.3" y="8.3">4</text>
<text x="155" y="8.3">5</text>
<text x="187.7" y="8.3">6</text>
<text x="220.4" y="8.3">7</text>
<text x="253.1" y="8.3">8</text>
<text x="5.8" y="30.1">A</text>
<text x="271.1" y="30.1">A</text>
<text x="5.8" y="69.7">B</text>
<text x="271.1" y="69.7">B</text>
<text x="5.7" y="109.3">C</text>
<text x="271.1" y="109.3">C</text>
<text x="5.7" y="148.9">D</text>
<text x="271.1" y="148.9">D</text>
<text x="5.8" y="188.5">E</text>
<text x="271.1" y="188.5">E</text>
<text x="24.2" y="210.2">1</text>
<text x="56.9" y="210.2">2</text>
<text x="89.6" y="210.2">3</text>
<text x="122.3" y="210.2">4</text>
<text x="155" y="210.2">5</text>
<text x="187.7" y="210.2">6</text>
<text x="220.4" y="210.2">7</text>
<text x="253.1" y="210.2">8</text>
</g>
<g font-size="2.9" fill="#808080">
<text x="94" y="32">U17</text>
<text x="94" y="49.7">SN74LVC1G86DBVR</text>
</g>
<g font-size="2.5" fill="#808080">
<text x="40.3" y="21.6" transform="rotate(-90 40.3 21.6)">R29</text>
<text x="42.8" y="21.6" transform="rotate(-90 42.8 21.6)">R30</text>
<text x="45.3" y="21.6" transform="rotate(-90 45.3 21.6)">R31</text>
<text x="104.1" y="20">SJ5</text>
<text x="191.7" y="29.9">JP10</text>
<text x="40.3" y="34" transform="rotate(-90 40.3 34)">3.3k</text>
<text x="42.8" y="34" transform="rotate(-90 42.8 34)">3.3k</text>
<text x="45.3" y="34" transform="rotate(-90 45.3 34)">3.3k</text>
<text x="17.8" y="40.7">0.1uF</text>
<text x="17.8" y="38.1">C62</text>
<text x="30" y="50.7">JP2</text>
<text x="83.8" y="50.8">GND</text>
<text x="83.8" y="65.7">SJ9</text>
<text x="17.8" y="68.6">0.1uF</text>
<text x="17.8" y="66.1">C63</text>
<text x="30" y="78.7">JP9</text>
<text x="61" y="94">22uF</text>
<text x="61" y="91.5">C59</text>
<text x="73.6" y="94">0.1uF</text>
<text x="73.6" y="91.5">C61</text>
<text x="30" y="101.5">JP7</text>
<text x="28.6" y="124.4">JP12</text>
<text x="55.4" y="165">JP3</text>
<text x="22.4" y="172.6">JP4</text>
<text x="22.4" y="195.5">JP6</text>
<text x="55.4" y="195.5">JP8</text>
<text x="106.2" y="200.5">JP5</text>
</g>
<g font-size="2.1" fill="#808080">
<text x="101.2" y="17.5" transform="rotate(-90 101.2 17.5)">1</text>
<text x="97.5" y="20">2</text>
<text x="101.2" y="24.4" transform="rotate(-90 101.2 24.4)">3</text>
<text x="30.3" y="35.3">5</text>
<text x="90.5" y="35.3">5</text>
<text x="194.6" y="32.7">1</text>
<text x="194.6" y="35.3">3</text>
<text x="203" y="32.7">2</text>
<text x="203" y="35.3">4</text>
<text x="30.3" y="40.3">3</text>
<text x="30.3" y="37.8">4</text>
<text x="90.5" y="37.8">1</text>
<text x="90.5" y="40.3">2</text>
<text x="96.3" y="38.9">A</text>
<text x="96.3" y="41.4">B</text>
<text x="96.3" y="36.4">VCC</text>
<text x="108" y="41.4">Y</text>
<text x="114.1" y="40.3">4</text>
<text x="194.6" y="37.8">5</text>
<text x="194.6" y="40.3">7</text>
<text x="203" y="37.8">6</text>
<text x="203" y="40.3">8</text>
<text x="30.3" y="45.4">1</text>
<text x="30.3" y="42.9">2</text>
<text x="90.5" y="42.9">3</text>
<text x="96.3" y="44">GND</text>
<text x="193.4" y="47.9">13</text>
<text x="193.5" y="45.4">11</text>
<text x="194.6" y="42.9">9</text>
<text x="203" y="45.4">12</text>
<text x="203" y="42.9">10</text>
<text x="203" y="47.9">14</text>
<text x="193.4" y="50.5">15</text>
<text x="193.4" y="53">17</text>
<text x="203" y="50.5">16</text>
<text x="203" y="53">18</text>
<text x="193.4" y="55.5">19</text>
<text x="193.4" y="58.1">21</text>
<text x="203" y="55.5">20</text>
<text x="203" y="58.1">22</text>
<text x="30.3" y="65.7">4</text>
<text x="30.3" y="63.2">5</text>
<text x="30.3" y="60.6">6</text>
<text x="77.2" y="65.7">2</text>
<text x="80.9" y="63.2" transform="rotate(-90 80.9 63.2)">1</text>
<text x="193.4" y="60.6">23</text>
<text x="193.4" y="63.2">25</text>
<text x="193.4" y="65.7">27</text>
<text x="203" y="60.6">24</text>
<text x="203" y="63.2">26</text>
<text x="203" y="65.7">28</text>
<text x="30.3" y="70.8">2</text>
<text x="30.3" y="68.2">3</text>
<text x="80.9" y="70.1" transform="rotate(-90 80.9 70.1)">3</text>
<text x="193.4" y="68.2">29</text>
<text x="193.4" y="70.8">31</text>
<text x="203" y="68.2">30</text>
<text x="203" y="70.8">32</text>
<text x="30.3" y="73.3">1</text>
<text x="193.4" y="73.3">33</text>
<text x="193.4" y="75.9">35</text>
<text x="203" y="73.3">34</text>
<text x="203" y="75.9">36</text>
<text x="193.4" y="78.4">37</text>
<text x="193.4" y="80.9">39</text>
<text x="193.4" y="83.5">41</text>
<text x="203" y="78.4">38</text>
<text x="203" y="80.9">40</text>
<text x="203" y="83.5">42</text>
<text x="30.3" y="88.6">4</text>
<text x="193.4" y="86">43</text>
<text x="193.4" y="88.6">45</text>
<text x="203" y="86">44</text>
<text x="203" y="88.6">46</text>
<text x="30.3" y="93.6">2</text>
<text x="30.3" y="91.1">3</text>
<text x="193.4" y="91.1">47</text>
<text x="193.4" y="93.6">49</text>
<text x="203" y="91.1">48</text>
<text x="203" y="93.6">50</text>
<text x="30.3" y="96.2">1</text>
<text x="193.4" y="96.2">51</text>
<text x="193.4" y="98.7">53</text>
<text x="193.4" y="101.3">55</text>
<text x="203" y="96.2">52</text>
<text x="203" y="98.7">54</text>
<text x="203" y="101.3">56</text>
<text x="193.4" y="103.8">57</text>
<text x="193.4" y="106.3">59</text>
<text x="203" y="103.8">58</text>
<text x="203" y="106.3">60</text>
<text x="30.3" y="114">3</text>
<text x="30.3" y="111.4">4</text>
<text x="30.3" y="119">1</text>
<text x="30.3" y="116.5">2</text>
<text x="22.6" y="149.5">8</text>
<text x="55.7" y="149.5">5</text>
<text x="22.6" y="154.6">6</text>
<text x="22.6" y="152.1">7</text>
<text x="55.7" y="154.6">3</text>
<text x="55.7" y="152.1">4</text>
<text x="22.6" y="159.7">4</text>
<text x="22.6" y="157.1">5</text>
<text x="55.7" y="159.7">1</text>
<text x="55.7" y="157.1">2</text>
<text x="22.6" y="167.3">1</text>
<text x="22.6" y="164.8">2</text>
<text x="22.6" y="162.2">3</text>
<text x="22.6" y="185.1">3</text>
<text x="22.6" y="182.5">4</text>
<text x="55.7" y="185.1">3</text>
<text x="55.7" y="182.5">4</text>
<text x="55.7" y="180">5</text>
<text x="106.5" y="185.1">5</text>
<text x="106.5" y="182.5">6</text>
<text x="22.6" y="190.2">1</text>
<text x="22.6" y="187.6">2</text>
<text x="55.7" y="190.2">1</text>
<text x="55.7" y="187.6">2</text>
<text x="106.5" y="190.2">3</text>
<text x="106.5" y="187.6">4</text>
<text x="106.5" y="195.2">1</text>
<text x="106.5" y="192.7">2</text>
</g>
<g font-size="1.8" fill="#808080">
<text x="49.5" y="15.9">3V3</text>
<text x="108" y="13.4">5V</text>
<text x="81.7" y="21">ENC_VCC</text>
<text x="108" y="28.6">3V3</text>
<text x="180.2" y="33.7">GND</text>
<text x="214.6" y="33.7">5V</text>
<text x="54.6" y="41.3">ENC_A</text>
<text x="54.6" y="38.8">ENC_B</text>
<text x="54.6" y="36.2">ENC_VCC</text>
<text x="76.7" y="38.8">ENC_A</text>
<text x="76.7" y="41.3">ENC_B</text>
<text x="79.4" y="36.2">3V3</text>
<text x="123.2" y="41.3">ENC_XOR</text>
<text x="180.2" y="36.2">GND</text>
<text x="180.2" y="38.8">GND</text>
<text x="180.9" y="41.3">PA2</text>
<text x="214.6" y="36.2">3V3</text>
<text x="214.6" y="38.8">VREF</text>
<text x="214.6" y="41.3">PA3</text>
<text x="54.6" y="46.4">GND</text>
<text x="54.6" y="43.9">ENC_INDEX</text>
<text x="180.7" y="46.4">PC0</text>
<text x="180.9" y="43.9">PA1</text>
<text x="214.6" y="43.9">PA0</text>
<text x="214.6" y="46.4">PC1</text>
<text x="180.8" y="48.9">PE5</text>
<text x="180.9" y="51.5">PA5</text>
<text x="214.6" y="51.5">PA4</text>
<text x="214.6" y="48.9">PE6</text>
<text x="87.6" y="59.1">5V</text>
<text x="179.8" y="59.1">PE15</text>
<text x="180.7" y="54">PC5</text>
<text x="180.8" y="56.6">PB2</text>
<text x="214.6" y="54">PA7</text>
<text x="214.6" y="56.6">PB0</text>
<text x="214.6" y="59.1">PE7</text>
<text x="41.9" y="64.2">SPI_MOSI</text>
<text x="41.9" y="61.6">SPI_VCC</text>
<text x="180.8" y="64.2">PB9</text>
<text x="180.8" y="61.6">PE1</text>
<text x="214.6" y="61.6">PB11</text>
<text x="214.6" y="64.2">PE0</text>
<text x="41.9" y="71.8">SPI_NSS</text>
<text x="41.9" y="69.3">SPI_SCK</text>
<text x="41.9" y="66.7">SPI_MISO</text>
<text x="62.3" y="66.7">SPI_VCC</text>
<text x="180.7" y="69.3">PD7</text>
<text x="180.7" y="71.8">PD5</text>
<text x="180.8" y="66.7">PB7</text>
<text x="214.6" y="69.3">PB6</text>
<text x="214.6" y="66.7">PB8</text>
<text x="214.6" y="71.8">PD6</text>
<text x="41.9" y="74.3">GND</text>
<text x="87.6" y="74.3">3V3</text>
<text x="179.8" y="76.9">PC11</text>
<text x="180.7" y="74.3">PD3</text>
<text x="214.6" y="74.3">PD4</text>
<text x="214.6" y="76.9">PD2</text>
<text x="179.9" y="79.4">PA10</text>
<text x="180.9" y="82">PA8</text>
<text x="214.6" y="82">PA9</text>
<text x="214.6" y="79.4">PC10</text>
<text x="41.9" y="89.6">SBUS</text>
<text x="80" y="87">5V</text>
<text x="179.7" y="89.6">PD14</text>
<text x="180.7" y="87">PC6</text>
<text x="180.7" y="84.5">PC8</text>
<text x="214.6" y="87">PC7</text>
<text x="214.6" y="84.5">PC9</text>
<text x="214.6" y="89.6">PD15</text>
<text x="41.9" y="94.7">5V</text>
<text x="41.9" y="92.1">SPORT</text>
<text x="179.7" y="92.1">PD12</text>
<text x="179.7" y="94.7">PD10</text>
<text x="214.6" y="92.1">PD13</text>
<text x="214.6" y="94.7">PD11</text>
<text x="41.9" y="97.2">GND</text>
<text x="80" y="99.7">GND</text>
<text x="180.2" y="99.7">GND</text>
<text x="180.7" y="97.2">PD8</text>
<text x="214.6" y="99.7">3V3</text>
<text x="214.6" y="97.2">PD9</text>
<text x="180.2" y="107.4">GND</text>
<text x="180.2" y="104.8">GND</text>
<text x="180.2" y="102.3">GND</text>
<text x="214.6" y="102.3">3V3</text>
<text x="214.6" y="104.8">3V3</text>
<text x="214.6" y="107.4">5V</text>
<text x="41.9" y="112.4">UART_RX</text>
<text x="41.9" y="117.5">3V3</text>
<text x="41.9" y="115">UART_TX</text>
<text x="41.9" y="120.1">GND</text>
<text x="34.3" y="153">HINA</text>
<text x="34.3" y="150.5">LINA</text>
<text x="34.3" y="155.6">LINB</text>
<text x="67.3" y="155.6">ENC_A</text>
<text x="67.3" y="153">ENC_B</text>
<text x="67.3" y="150.5">ENC_XOR</text>
<text x="34.3" y="158.1">HINB</text>
<text x="34.3" y="160.7">LINC</text>
<text x="67.3" y="160.7">GND</text>
<text x="67.3" y="158.1">ENC_INDEX</text>
<text x="34.3" y="165.7">EN_GATE</text>
<text x="34.3" y="163.2">HINC</text>
<text x="34.3" y="168.3">GND</text>
<text x="34.3" y="183.5">LED_WARNING</text>
<text x="67.3" y="183.5">SPI_MISO</text>
<text x="67.3" y="181">SPI_MOSI</text>
<text x="118.1" y="183.5">PC3</text>
<text x="34.3" y="191.1">GND</text>
<text x="34.3" y="188.6">LED_STATE</text>
<text x="34.3" y="186.1">LED_LOOP</text>
<text x="67.3" y="191.1">GND</text>
<text x="67.3" y="188.6">SPI_NSS</text>
<text x="67.3" y="186.1">SPI_SCK</text>
<text x="118.1" y="188.6">CURR_A</text>
<text x="118.1" y="191.1">CURR_B</text>
<text x="118.1" y="186.1">VBUS_S</text>
<text x="118.1" y="196.2">GND</text>
<text x="118.1" y="193.7">CURR_C</text>
</g>
</svg>
